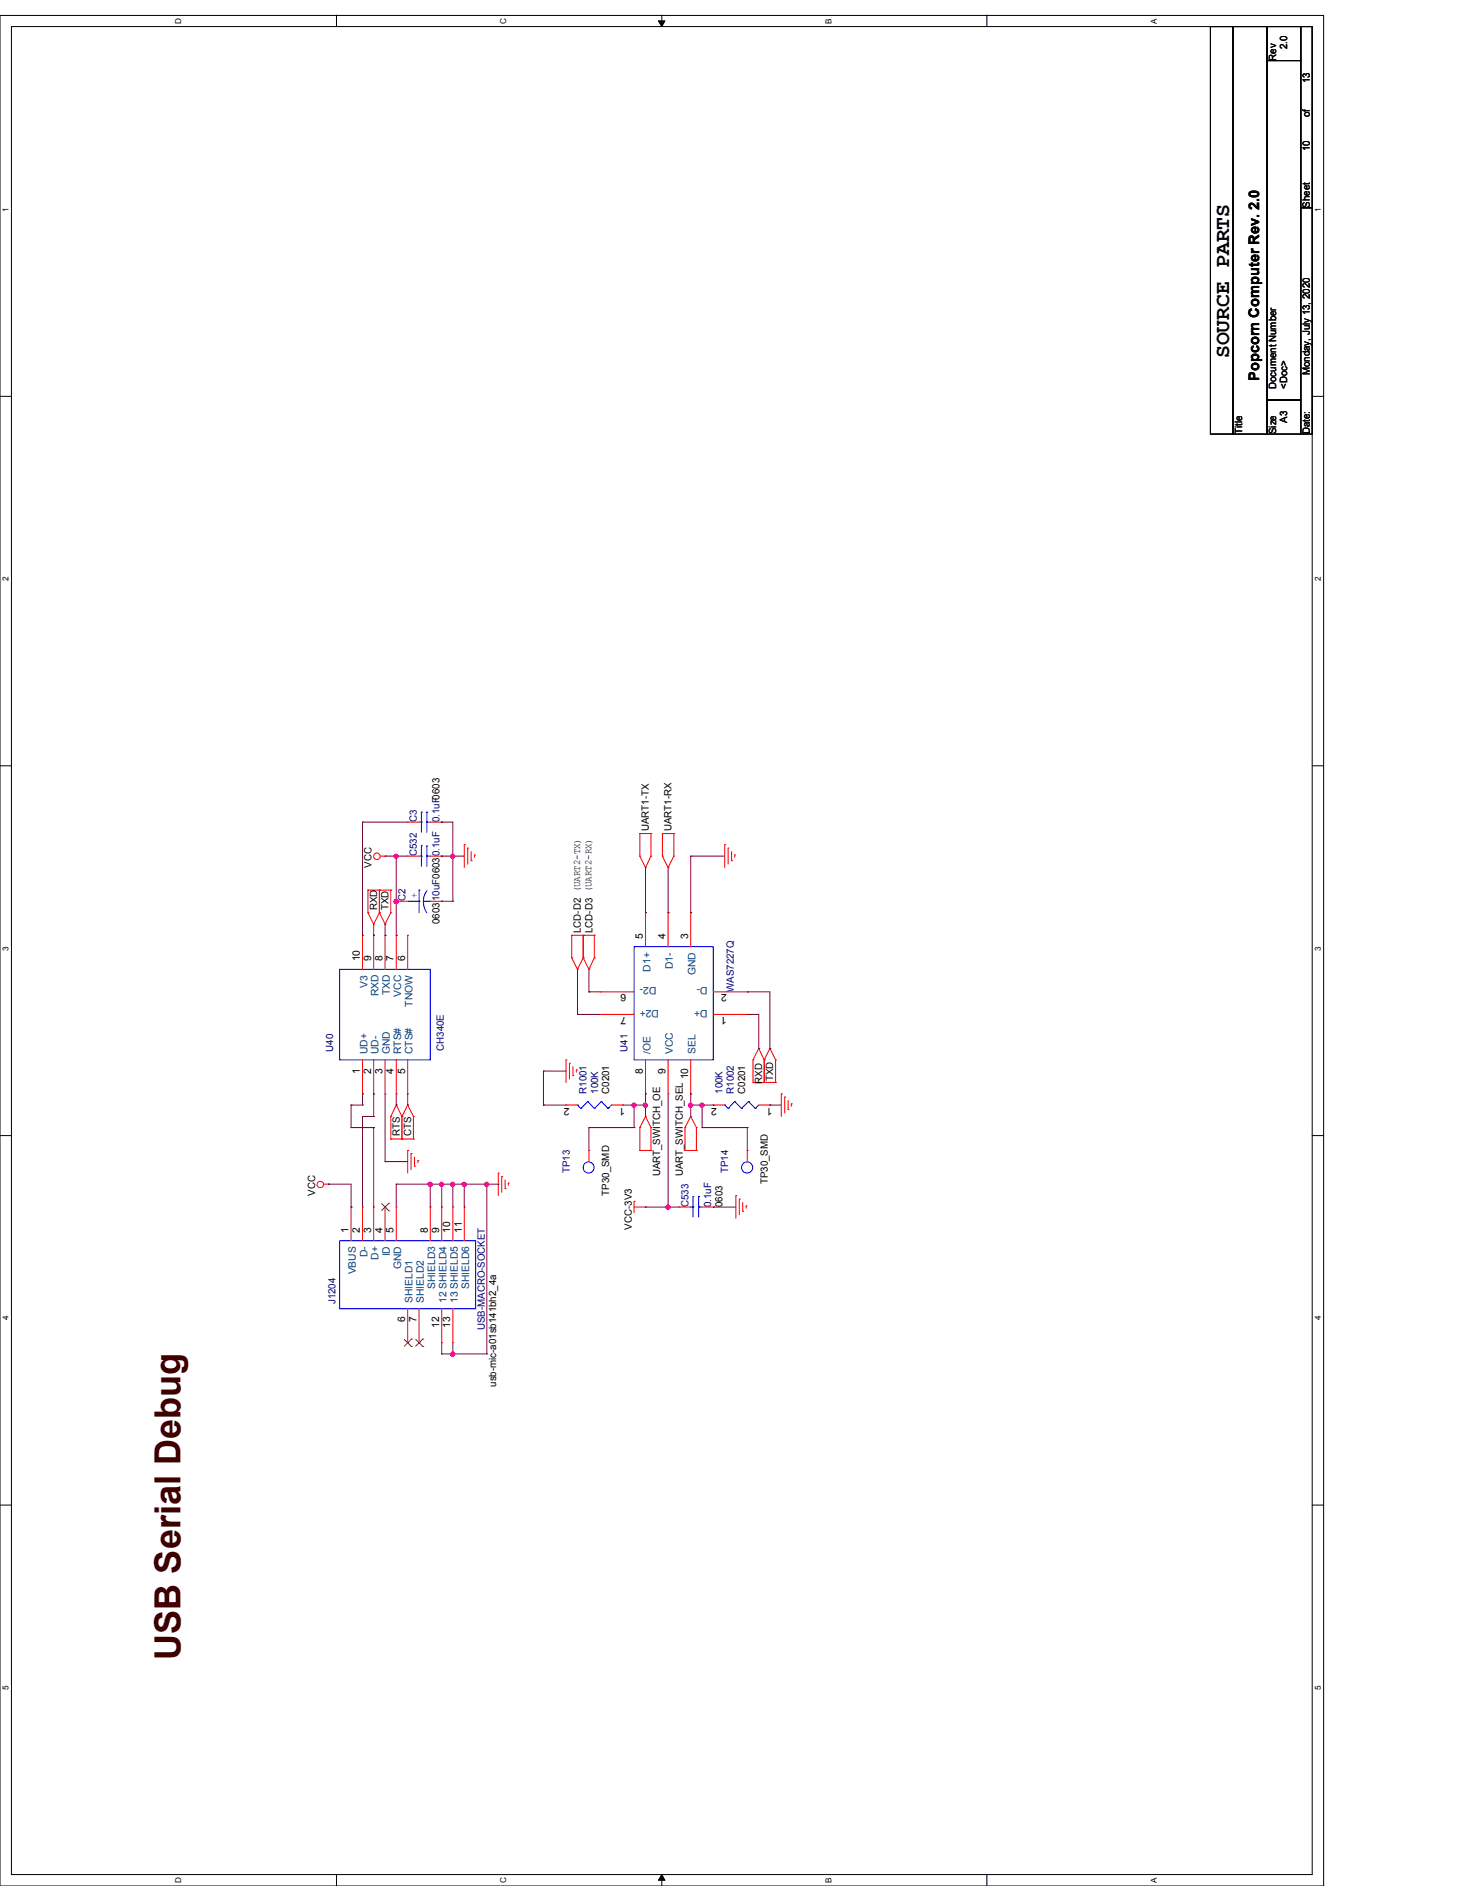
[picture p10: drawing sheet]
<svg xmlns="http://www.w3.org/2000/svg" width="216mm" height="279mm" viewBox="0 0 216 279" stroke-linecap="round" stroke-linejoin="round" font-family="sans-serif">
<path d="M0 2.3h196v277.1h-196zM1.7 3.9h192.6v273.8h-192.6z" fill="none" stroke="#000" stroke-width=".15"/>
<g fill="#fff">
<path d="M.2 249.7h1.3v.7h-1.3z"/>
<path d="M194.5 249.7h1.3v.7h-1.3z"/>
</g>
<path d="M0 223h1.7M194.3 223h1.7" fill="none" stroke="#000" stroke-width=".15"/>
<g fill="#fff">
<path d="M.2 195h1.3v.6h-1.3z"/>
<path d="M194.5 195h1.3v.6h-1.3z"/>
</g>
<path d="M0 168.2h1.7M194.3 168.2h1.7" fill="none" stroke="#000" stroke-width=".15"/>
<g fill="#fff">
<path d="M.2 140.3h1.3v.6h-1.3z"/>
<path d="M194.5 140.3h1.3v.6h-1.3z"/>
</g>
<path d="M0 113.5h1.7M194.3 113.5h1.7" fill="none" stroke="#000" stroke-width=".15"/>
<g fill="#fff">
<path d="M.2 85.5h1.3v.6h-1.3z"/>
<path d="M194.5 85.5h1.3v.6h-1.3z"/>
</g>
<path d="M0 58.7h1.7M194.3 58.7h1.7" fill="none" stroke="#000" stroke-width=".15"/>
<g fill="#fff">
<path d="M.2 30.7h1.3v.7h-1.3z"/>
<path d="M194.5 30.7h1.3v.7h-1.3z"/>
<path d="M25.7 278.1h1.4v.9h-1.4z"/>
<path d="M25.7 2.7h1.4v.8h-1.4z"/>
<path d="M73.9 278.1h1.3v.9h-1.3z"/>
<path d="M73.9 2.7h1.3v.8h-1.3z"/>
</g>
<path d="M49.8 2.2v1.7M49.8 277.7v1.7" fill="none" stroke="#000" stroke-width=".15"/>
<g fill="#fff">
<path d="M122 278.2h1.4v.8h-1.4z"/>
<path d="M122 2.8h1.4v.7h-1.4z"/>
</g>
<path d="M97.5 3.1h1l-.5 .8zM98 2.2v1.7M98 277.7l.5 .9h-1zM98 277.7v1.7" fill="none" stroke="#000" stroke-width=".15"/>
<path d="M97.5 3.1h1l-.5 .8zM98 277.7l.5 .9h-1z" fill="#000"/>
<g fill="#fff">
<path d="M170.2 278.2h1.3v.8h-1.3z"/>
<path d="M170.2 2.8h1.3v.7h-1.3z"/>
</g>
<path d="M146.1 2.2v1.7M179.2 3.9h3.4v60.4h-3.4zM182.6 3.9h5v60.4h-5zM187.6 9h5v50.3h-5zM187.6 3.9h5v5.1h-5zM192.6 3.9h1.7v26.9h-1.7zM192.6 30.8h1.7v33.5h-1.7zM187.6 59.3h5v5h-5zM146.1 277.7v1.7" fill="none" stroke="#000" stroke-width=".15"/>
<g fill="none" stroke="#f00" stroke-width=".15">
<path d="M53.7 138.6h.1M53.7 138.6v5M54.5 135.2h.1M54.5 131.9h.1M54.5 135.2l.8 1.7M54.5 131.9v3.3M54.5 131.9h3.4M55.3 136.9h.1M55.3 138.6h.1M55.3 138.6v5M56.2 131.9h.1M56.2 135.2h.1"/>
<path d="M56.2 131.9v3.3M56.2 135.2l-.9 1.7M56.2 135.2l.8 1.7M56.3 126.8h.7M57 136.9h.1M57 126.8h.1M57 138.6h.1M57 138.6v5M57.9 131.9h.1M57.9 135.2h.1M57.9 131.9v3.3M57.9 135.2l-.9 1.7"/>
<path d="M58.7 133.5h.1M58.7 138.6h.1M58.7 133.5h1.7M58.7 138.6v5M60.4 126.8h.1M60.4 121.8h.1M60.4 138.6h.1M60.4 138.6v5M60.4 126.8h1.7M60.4 121.8h1.7M63.7 126.8h1.7M63.7 133.5h1.7"/>
<path d="M63.7 121.8h1.7M65.4 133.5h.1M65.4 126.8h.1M65.4 121.8h.1M68.7 125.1h.1M68.7 125.1v3.4M69.3 125.6h.1M69.3 125.6v2.4M69.8 127.5h.1M69.8 126.2v1.3M70.3 126.7h.1M70.3 126.7v.3"/>
<path d="M84.7 138.6h.1M84.7 138.6v3.3M84.7 138.6h3.3M86.4 138.6h.1M86.4 138.6v3.3M88 138.6h.1M88 138.6v3.3M94.7 126.8h.1M94.7 123.5h.1M94.7 126.8l.9 1.7M94.7 123.5v3.3M94.7 123.5h1.7"/>
<path d="M95.6 128.5h.1M95.6 135.2h.1M95.6 135.2v5.1M96.4 123.5h.1M96.4 126.8h.1M96.4 123.5v3.3M96.4 126.8l-.8 1.7M98.1 126.8h.1M98.1 123.5h.1M98.1 123.5h1.7M98.1 126.8l.8 1.7M98.1 123.5v3.3"/>
<path d="M98.9 128.5h.1M98.9 135.2h.1M98.9 135.2v5.1M99.8 123.5h.1M99.8 126.8h.1M99.8 123.5v3.3M99.8 126.8l-.9 1.7M102.3 135.2h.1M102.3 135.2v5.1M107.3 125.1h.1M107.3 125.1v3.4M107.8 125.6h.1"/>
<path d="M107.8 125.6v2.4M108.3 127.5h.1M108.3 126.2v1.3M108.8 126.7h.1M108.8 126.7v.3M53.7 157v5.1M55.3 157v5.1M57 157v5.1M58.7 157v5.1M60.4 157v5.1M83.8 157h.1M83.8 157v3.4"/>
<path d="M84.3 157.5h.1M84.3 157.5v2.4M84.7 141.9h.1M84.7 141.9l.8 1.7M84.8 159.3h.1M84.8 158v1.3M85.3 158.5h.1M85.3 158.5v.3M85.5 143.6h.1M86.4 141.9h.1M86.4 141.9l-.9 1.7M86.4 141.9l.8 1.7"/>
<path d="M87.2 143.6h.1M88 141.9h.1M88 141.9l-.8 1.7M88.9 150.3h.1M88.9 146.9h.1M88.9 150.3h5M88.9 146.9h5M95.6 157v5.1M98.9 157v5.1M102.3 157v5.1M105.6 150.3h5.1M105.6 146.9h5.1"/>
<path d="M110.7 150.3h.1M110.7 146.9h.1M111.5 157h.1M111.5 157v3.4M112.4 155.3h.1M112.4 155.3l-.9 1.7M112.4 155.3l.8 1.7M113.2 157h.1M113.2 157v3.4M114 155.3h.1M114 155.3l-.8 1.7M114 155.3l.9 1.7"/>
<path d="M114.9 157h.1M114.9 157v3.4M48 175.4h.6M48.6 175.4h.1M52 178.8h.1M52 178.8v5M53.7 178.8h.1M53.7 162.1h.1M53.7 178.8v5M55.3 178.8h.1M55.3 162.1h.1M55.3 178.8v5"/>
<path d="M57 178.8h.1M57 162.1h.1M57 178.8v5M57.9 165.4h.1M57.9 168.7h.1M57.9 165.4v3.3M57.9 168.7h3.3M58.7 163.7h.1M58.7 178.8h.1M58.7 162.1h.1M58.7 163.7l-.8 1.7M58.7 163.7l.8 1.7"/>
<path d="M58.7 178.8v5M59.5 168.7h.1M59.5 165.4h.1M59.5 165.4v3.3M60.4 163.7h.1M60.4 170.4h.1M60.4 162.1h.1M60.4 163.7l-.9 1.7M60.4 163.7l.8 1.7M60.4 170.4v3.4M60.9 170.9h.1M60.9 170.9v2.4"/>
<path d="M61.2 168.7h.1M61.2 165.4h.1M61.2 165.4v3.3M61.4 172.8h.1M61.4 171.4v1.4M61.9 171.9h.1M61.9 171.9v.4M63.7 178.8h.1M63.7 178.8v5M65.4 178.8h.1M65.4 178.8v5M67.1 178.8h.1"/>
<path d="M67.1 178.8v5M68.7 178.8h.1M68.7 178.8v5M73.8 173.8h.1M73.8 173.8v3.3M74.3 174.3h.1M74.3 174.3v2.3M74.8 176.1h.1M74.8 174.8v1.3M75.3 175.3h.1M75.3 175.3v.3M83.8 163.7h.1"/>
<path d="M83.8 163.7h1.7M87.2 170.4h.1M87.2 170.4v1.7M90.6 163.7h1.6M92.2 163.7h.1M93.9 178h.1M93.9 178.8h1.7M93.9 178v1.6M94.7 167h.1M94.7 170.4h.1M94.7 167v3.4M94.7 170.4h1.7"/>
<path d="M95.6 165.4h.1M95.6 178.8h.1M95.6 162.1h.1M95.6 165.4l-.9 1.6M95.6 165.4l.8 1.6M96.4 167h.1M96.4 170.4h.1M96.4 167v3.4M98.9 162.1h.1M100.6 178.8h.1M100.6 178.8h1.7M101.4 167h.1"/>
<path d="M101.4 170.4h.1M101.4 170.4h1.7M101.4 167v3.4M102.3 165.4h.1M102.3 162.1h.1M102.3 165.4l-.9 1.6M102.3 165.4l.8 1.6M103.1 167h.1M103.1 170.4h.1M103.1 167v3.4M104 178.8h1.6M105.6 163.7h.1"/>
<path d="M105.6 178.8h.1M105.6 163.7h1.7M109 177.1h.1M109 177.1v3.4M109.5 177.6h.1M109.5 177.6v2.4M110 179.5h.1M110 178.1v1.4M110.5 178.6h.1M110.5 178.6v.4M110.7 170.4h.1M110.7 170.4v1.7"/>
<path d="M111.5 160.4h.1M111.5 160.4h3.4M112.4 163.7h1.6M113.2 160.4h.1M114 163.7h.1M114.9 160.4h.1M115.7 162.1h.1M115.7 162.1v3.3M116.2 162.5h.1M116.2 162.5v2.4M116.7 164.4h.1M116.7 163v1.4"/>
<path d="M117.2 163.5h.1M117.2 163.5v.4M60.4 198.9h.1M60.4 193.9v5M62.1 198.9h.1M62.1 193.9v5M65.4 198.9h.1M65.4 193.9v5M67.1 198.9h.1M67.1 193.9v5"/>
<circle cx="55.8" cy="126.9" r=".49"/>
<circle cx="47.4" cy="175.5" r=".48"/>
</g>
<g fill="none" stroke="#00f" stroke-width=".15">
<path d="M60.4 133.5h1.7M62.1 131.9h.1M62.1 133.5h.1M62.1 131.9v3.3M62.1 126.8h.3M62.1 121.8h.3M62.4 126.8h.1M62.4 125.3h.1M62.4 121.8h.1M62.4 120.3h.1M62.4 120.3v3M62.4 125.3v3.1"/>
<path d="M62.7 133.5l.1 .8 .4 .9M62.7 133.5h1M63.2 125.3h.1M63.2 126.8h.1M63.2 120.3h.1M63.2 121.8h.1M63.2 126.8h.5M63.2 120.3v3M63.2 125.3v3.1M63.2 121.8h.5M63.2 132a2.36 2.36 0 0 0-.5 1.5M63.7 133.5h.1"/>
<path d="M50.3 143.6h13.4v13.4h-13.4zM93.9 140.3h11.7v16.7h-11.7zM85.5 163.7h.1M85.5 163.7l.5 .5M86 164.2h.1M87 163.2h.1M87 163.2l1 1M87 163.2l-1 1M88 164.2h.1M89 163.2h.1M89 163.2l1 1M89 163.2l-1 1"/>
<path d="M90 164.2h.1M90.6 163.7l-.6 .5M102.3 178.8h.3M102.6 178.8h.1M102.6 177.3h.1M102.6 177.3v3M103.5 177.3h.1M103.5 178.8h.1M103.5 178.8h.5M103.5 177.3v3M107.3 163.7h.1M107.3 163.7l.5 .5"/>
<path d="M107.8 164.2h.1M108.8 163.2h.1M108.8 163.2l1 1M108.8 163.2l-1 1M109.8 164.2h.1M110.8 163.2h.1M110.8 163.2l1 1M110.8 163.2l-1 1M111.8 164.2h.1M112.4 163.7l-.6 .5M50.3 183.8h20.1v10.1h-20.1z"/>
<circle cx="87.2" cy="172.9" r=".82"/>
<circle cx="110.6" cy="173" r=".83"/>
</g>
<path d="M56.5 178.3l1.1 1.1M57.6 178.3h.1M57.6 179.4h.1M57.6 178.3l-1.1 1M59.9 198.4l1 1.1M60.9 198.4h.1M60.9 199.5h.1M60.9 198.4l-1 1M61.6 198.4l1 1.1M62.6 198.4h.1M62.6 199.5h.1M62.6 198.4l-1 1" fill="none" stroke="#804000" stroke-width=".15"/>
<path d="M58.7 133.5h.1M58.7 126.8v6.7" fill="none" stroke="#800040" stroke-width=".15"/>
<circle cx="58.6" cy="133.5" r=".32" fill="#f0f"/>
<circle cx="58.6" cy="133.5" r=".32" fill="none" stroke="#f0f" stroke-width=".15"/>
<path d="M58.7 138.6h.1M58.7 126.8h.1M58.7 133.5v5.1M58.7 126.8h1.7" fill="none" stroke="#800040" stroke-width=".15"/>
<circle cx="58.6" cy="126.9" r=".32" fill="#f0f"/>
<circle cx="58.6" cy="126.9" r=".32" fill="none" stroke="#f0f" stroke-width=".15"/>
<path d="M53.7 121.8h.1M53.7 138.6h.1M53.7 121.8h6.7M53.7 121.8v16.8M65.4 126.8h.1M65.4 121.8h.1M65.4 133.5h.1M65.4 121.8h1.7v11.7M65.4 126.8h1.7M65.4 133.5h1.7M67.1 133.5h.1M67.1 126.8h.1" fill="none" stroke="#800040" stroke-width=".15"/>
<circle cx="67" cy="126.9" r=".32" fill="#f0f"/>
<circle cx="67" cy="126.9" r=".32" fill="none" stroke="#f0f" stroke-width=".15"/>
<g fill="none" stroke="#800040" stroke-width=".15">
<path d="M55.3 138.6h.1M55.3 136.9v1.7M57 138.6h.1M57 126.8h.1M57 136.9v1.7M57 126.8h1.7M67.1 126.8h.1M67.1 126.8h1.6M95.6 135.2h.1M95.6 128.5v6.7M98.9 135.2h.1M98.9 128.5v6.7"/>
<path d="M102.3 135.2h.1M102.3 126.8h.1M102.3 126.8h5M102.3 126.8v8.4M85.5 150.3h.1M85.5 150.3h3.4M85.5 143.6v6.7M87.2 146.9h.1M87.2 146.9h1.7M87.2 143.6v3.3M110.7 150.3h.1M110.7 146.9h.1"/>
<path d="M110.7 146.9h3.3v8.4M110.7 150.3h1.7v5M112.4 155.3h.1M114 155.3h.1M48.6 175.4h.1M48.6 175.4h3.4v3.4M52 178.8h.1M57 172.1h.1M57 162.1v10M57 172.1h3.4M58.7 163.7h.1M58.7 162.1v1.6"/>
<path d="M60.4 163.7h.1M60.4 162.1v1.6M95.6 163.7h.1M95.6 163.7v1.7M102.3 163.7h.1M102.3 163.7v1.7"/>
</g>
<circle cx="102.3" cy="163.7" r=".32" fill="#f0f"/>
<circle cx="102.3" cy="163.7" r=".32" fill="none" stroke="#f0f" stroke-width=".15"/>
<path d="M98.9 178.8h.1M98.9 162.1v16.7M98.9 178.8h1.7" fill="none" stroke="#800040" stroke-width=".15"/>
<circle cx="98.9" cy="178.8" r=".32" fill="#f0f"/>
<circle cx="98.9" cy="178.8" r=".32" fill="none" stroke="#f0f" stroke-width=".15"/>
<path d="M92.2 163.7h1.7M93.9 163.7h.1M95.6 178.8h.1M95.6 178.8h3.3M105.6 178.8h.1M105.6 178.8h3.4" fill="none" stroke="#800040" stroke-width=".15"/>
<circle cx="93.9" cy="163.7" r=".32" fill="#f0f"/>
<circle cx="93.9" cy="163.7" r=".32" fill="none" stroke="#f0f" stroke-width=".15"/>
<path d="M95.6 162.1h.1M95.6 162.1v1.6" fill="none" stroke="#800040" stroke-width=".15"/>
<circle cx="95.6" cy="163.7" r=".32" fill="#f0f"/>
<circle cx="95.6" cy="163.7" r=".32" fill="none" stroke="#f0f" stroke-width=".15"/>
<path d="M102.3 163.7h1.7M104 163.7h.1" fill="none" stroke="#800040" stroke-width=".15"/>
<circle cx="103.9" cy="163.7" r=".32" fill="#f0f"/>
<circle cx="103.9" cy="163.7" r=".32" fill="none" stroke="#f0f" stroke-width=".15"/>
<g fill="none" stroke="#800040" stroke-width=".15">
<path d="M80.5 158.7h.1M80.5 158.7v5M80.5 158.7h3.3M52 167h.1M52 163.7h.1M52 163.7h1.7M52 167h3.3M52 163.7v3.3M53.7 165.4h.1M53.7 163.7h.1M53.7 162.1h.1M53.7 162.1v1.6"/>
<path d="M53.7 165.4v13.4M53.7 165.4h1.6M55.3 165.4h.1M55.3 162.1h.1M55.3 167h.1M55.3 162.1v3.3M55.3 167v11.8M58.7 175.4h.1M58.7 175.4v3.4M58.7 175.4h5M63.7 175.4h.1M80.5 163.7h.1"/>
<path d="M80.5 163.7h3.3M102.3 162.1h.1M102.3 162.1v1.6M114 163.7h.1M114 163.7h1.7"/>
</g>
<circle cx="63.7" cy="175.5" r=".32" fill="#f0f"/>
<circle cx="63.7" cy="175.5" r=".32" fill="none" stroke="#f0f" stroke-width=".15"/>
<path d="M63.7 175.4h.1M63.7 175.4v3.4M63.7 175.4h1.7M65.4 175.4h.1" fill="none" stroke="#800040" stroke-width=".15"/>
<circle cx="65.4" cy="175.5" r=".32" fill="#f0f"/>
<circle cx="65.4" cy="175.5" r=".32" fill="none" stroke="#f0f" stroke-width=".15"/>
<path d="M65.4 175.4h.1M65.4 175.4v3.4M65.4 175.4h1.7M67.1 175.4h.1M67.1 175.4v3.4" fill="none" stroke="#800040" stroke-width=".15"/>
<circle cx="67" cy="175.5" r=".32" fill="#f0f"/>
<circle cx="67" cy="175.5" r=".32" fill="none" stroke="#f0f" stroke-width=".15"/>
<path d="M67.1 175.4h5M68.7 175.4h.1M68.7 175.4v3.4M72.1 175.4h.1" fill="none" stroke="#800040" stroke-width=".15"/>
<circle cx="68.7" cy="175.5" r=".32" fill="#f0f"/>
<circle cx="68.7" cy="175.5" r=".32" fill="none" stroke="#f0f" stroke-width=".15"/>
<path d="M72.1 175.4h.1M72.1 175.4v25.2M65.4 198.9v1.7M65.4 200.6h.1M65.4 200.6h1.7M67.1 200.6h.1" fill="none" stroke="#800040" stroke-width=".15"/>
<circle cx="72.1" cy="175.5" r=".32" fill="#f0f"/>
<circle cx="72.1" cy="175.5" r=".32" fill="none" stroke="#f0f" stroke-width=".15"/>
<path d="M72.1 175.4h1.7M73.8 175.4h.1M67.1 198.9v1.7M67.1 200.6h.1M67.1 200.6h5M72.1 200.6h.1" fill="none" stroke="#800040" stroke-width=".15"/>
<circle cx="67" cy="200.6" r=".32" fill="#f0f"/>
<circle cx="67" cy="200.6" r=".32" fill="none" stroke="#f0f" stroke-width=".15"/>
<g fill="none" stroke="#800040" stroke-width=".15">
<path d="M87.2 167h.1M87.2 167v3.4M87.2 167h6.7M93.9 167h.1M93.9 163.7h.1M93.9 163.7v3.3M93.9 163.7h1.7M95.6 163.7h.1M104 167h.1M104 167h6.7M105.6 163.7h.1M105.6 163.7h-1.6v3.3"/>
<path d="M110.7 167h.1M110.7 167v3.4"/>
</g>
<circle cx="58.6" cy="133.5" r=".32" fill="#f0f"/>
<circle cx="58.6" cy="133.5" r=".32" fill="none" stroke="#f0f" stroke-width=".15"/>
<circle cx="58.6" cy="126.9" r=".32" fill="#f0f"/>
<circle cx="58.6" cy="126.9" r=".32" fill="none" stroke="#f0f" stroke-width=".15"/>
<circle cx="67" cy="126.9" r=".32" fill="#f0f"/>
<circle cx="67" cy="126.9" r=".32" fill="none" stroke="#f0f" stroke-width=".15"/>
<circle cx="102.3" cy="163.7" r=".32" fill="#f0f"/>
<circle cx="102.3" cy="163.7" r=".32" fill="none" stroke="#f0f" stroke-width=".15"/>
<circle cx="98.9" cy="178.8" r=".32" fill="#f0f"/>
<circle cx="98.9" cy="178.8" r=".32" fill="none" stroke="#f0f" stroke-width=".15"/>
<circle cx="93.9" cy="163.7" r=".32" fill="#f0f"/>
<circle cx="93.9" cy="163.7" r=".32" fill="none" stroke="#f0f" stroke-width=".15"/>
<circle cx="95.6" cy="163.7" r=".32" fill="#f0f"/>
<circle cx="95.6" cy="163.7" r=".32" fill="none" stroke="#f0f" stroke-width=".15"/>
<circle cx="103.9" cy="163.7" r=".32" fill="#f0f"/>
<circle cx="103.9" cy="163.7" r=".32" fill="none" stroke="#f0f" stroke-width=".15"/>
<circle cx="63.7" cy="175.5" r=".32" fill="#f0f"/>
<circle cx="63.7" cy="175.5" r=".32" fill="none" stroke="#f0f" stroke-width=".15"/>
<circle cx="65.4" cy="175.5" r=".32" fill="#f0f"/>
<circle cx="65.4" cy="175.5" r=".32" fill="none" stroke="#f0f" stroke-width=".15"/>
<circle cx="67" cy="175.5" r=".32" fill="#f0f"/>
<circle cx="67" cy="175.5" r=".32" fill="none" stroke="#f0f" stroke-width=".15"/>
<circle cx="68.7" cy="175.5" r=".32" fill="#f0f"/>
<circle cx="68.7" cy="175.5" r=".32" fill="none" stroke="#f0f" stroke-width=".15"/>
<circle cx="72.1" cy="175.5" r=".32" fill="#f0f"/>
<circle cx="72.1" cy="175.5" r=".32" fill="none" stroke="#f0f" stroke-width=".15"/>
<circle cx="67" cy="200.6" r=".32" fill="#f0f"/>
<circle cx="67" cy="200.6" r=".32" fill="none" stroke="#f0f" stroke-width=".15"/>
<text font-size="5.3" fill="#400000" x="26.7" y="245.9" transform="rotate(-90 26.7 245.9)">USB Serial Debug</text>
<text font-size="3.2" x="182" y="53.1" transform="rotate(-90 182 53.1)">SOURCE PARTS</text>
<text font-size="2.2" x="186.4" y="56.4" transform="rotate(-90 186.4 56.4)">Popcorn Computer Rev. 2.0</text>
<g font-size="1.5">
<text x="189" y="9" transform="rotate(-90 189 9)">Rev</text>
<text x="190.6" y="7.3" transform="rotate(-90 190.6 7.3)">2.0</text>
<text x="194" y="12.3" transform="rotate(-90 194 12.3)">13</text>
<text x="194" y="17.4" transform="rotate(-90 194 17.4)">of</text>
<text x="194" y="22.4" transform="rotate(-90 194 22.4)">10</text>
<text x="194" y="30.8" transform="rotate(-90 194 30.8)">Sheet</text>
<text x="189" y="57.6" transform="rotate(-90 189 57.6)">Document Number</text>
<text x="190.6" y="57.6" transform="rotate(-90 190.6 57.6)">&lt;Doc&gt;</text>
<text x="194" y="55.6" transform="rotate(-90 194 55.6)">Monday, July 13, 2020</text>
<text x="183.9" y="64.3" transform="rotate(-90 183.9 64.3)">Title</text>
<text x="189" y="64.3" transform="rotate(-90 189 64.3)">Size</text>
<text x="190.6" y="62.6" transform="rotate(-90 190.6 62.6)">A3</text>
<text x="194" y="64.3" transform="rotate(-90 194 64.3)">Date:</text>
<text x="96.1" y="123.1" transform="rotate(-90 96.1 123.1)">UART1-TX</text>
<text x="99.4" y="123.1" transform="rotate(-90 99.4 123.1)">UART1-RX</text>
<text x="55" y="128.5" transform="rotate(-90 55 128.5)">VCC</text>
<text x="55.8" y="134.9" transform="rotate(-90 55.8 134.9)">RXD</text>
<text x="57.5" y="134.9" transform="rotate(-90 57.5 134.9)">TXD</text>
<text x="65.1" y="136.9" transform="rotate(-90 65.1 136.9)">060310uF06030.1uF</text>
<text x="53.3" y="142.4" transform="rotate(-90 53.3 142.4)">10</text>
<text x="54.9" y="142.4" transform="rotate(-90 54.9 142.4)">9</text>
<text x="56.6" y="142.4" transform="rotate(-90 56.6 142.4)">8</text>
<text x="58.3" y="142.4" transform="rotate(-90 58.3 142.4)">7</text>
<text x="60" y="142.4" transform="rotate(-90 60 142.4)">6</text>
<text x="86" y="138.2" transform="rotate(-90 86 138.2)">LCD-D2 (UART2-TX)</text>
<text x="87.7" y="138.2" transform="rotate(-90 87.7 138.2)">LCD-D3 (UART2-RX)</text>
<text x="95.2" y="139.1" transform="rotate(-90 95.2 139.1)">5</text>
<text x="98.6" y="139.1" transform="rotate(-90 98.6 139.1)">4</text>
<text x="101.9" y="139.1" transform="rotate(-90 101.9 139.1)">3</text>
<text x="92.7" y="147.3" transform="rotate(-180 92.7 147.3)">6</text>
<text x="107.7" y="147.3" transform="rotate(-180 107.7 147.3)">2</text>
<text x="92.7" y="150.7" transform="rotate(-180 92.7 150.7)">7</text>
<text x="107.7" y="150.7" transform="rotate(-180 107.7 150.7)">1</text>
<text x="53.3" y="159" transform="rotate(-90 53.3 159)">1</text>
<text x="54.9" y="159" transform="rotate(-90 54.9 159)">2</text>
<text x="56.6" y="159" transform="rotate(-90 56.6 159)">3</text>
<text x="58.3" y="159" transform="rotate(-90 58.3 159)">4</text>
<text x="60" y="159" transform="rotate(-90 60 159)">5</text>
<text x="95.2" y="159" transform="rotate(-90 95.2 159)">8</text>
<text x="98.6" y="159" transform="rotate(-90 98.6 159)">9</text>
<text x="101.9" y="159.9" transform="rotate(-90 101.9 159.9)">10</text>
<text x="112.9" y="160.5" transform="rotate(-90 112.9 160.5)">RXD</text>
<text x="114.5" y="160.2" transform="rotate(-90 114.5 160.2)">TXD</text>
<text x="84.3" y="164.1" transform="rotate(-180 84.3 164.1)">2</text>
<text x="90.2" y="162.1" transform="rotate(-90 90.2 162.1)">C0201</text>
<text x="92.6" y="164.1" transform="rotate(-180 92.6 164.1)">1</text>
<text x="106.1" y="164.1" transform="rotate(-180 106.1 164.1)">2</text>
<text x="110.3" y="162.1" transform="rotate(-90 110.3 162.1)">C0201</text>
<text x="114.4" y="164.1" transform="rotate(-180 114.4 164.1)">1</text>
<text x="59.2" y="168.2" transform="rotate(-90 59.2 168.2)">RTS</text>
<text x="60.9" y="168.2" transform="rotate(-90 60.9 168.2)">CTS</text>
<text x="46.7" y="177.1" transform="rotate(-90 46.7 177.1)">VCC</text>
<text x="90.2" y="177.1" transform="rotate(-90 90.2 177.1)">TP30_SMD</text>
<text x="97.7" y="174.3" transform="rotate(-90 97.7 174.3)">UART_SWITCH_OE</text>
<text x="101.1" y="174.3" transform="rotate(-90 101.1 174.3)">UART_SWITCH_SEL</text>
<text x="107" y="178.8" transform="rotate(-90 107 178.8)">0603</text>
<text x="113.7" y="175.4" transform="rotate(-90 113.7 175.4)">TP30_SMD</text>
<text x="51.6" y="182.6" transform="rotate(-90 51.6 182.6)">1</text>
<text x="53.3" y="182.6" transform="rotate(-90 53.3 182.6)">2</text>
<text x="54.9" y="182.6" transform="rotate(-90 54.9 182.6)">3</text>
<text x="56.6" y="182.6" transform="rotate(-90 56.6 182.6)">4</text>
<text x="58.3" y="182.6" transform="rotate(-90 58.3 182.6)">5</text>
<text x="63.3" y="182.6" transform="rotate(-90 63.3 182.6)">8</text>
<text x="65" y="182.6" transform="rotate(-90 65 182.6)">9</text>
<text x="66.7" y="182.6" transform="rotate(-90 66.7 182.6)">10</text>
<text x="68.4" y="182.6" transform="rotate(-90 68.4 182.6)">11</text>
<text x="93.6" y="182.2" transform="rotate(-90 93.6 182.2)">VCC-3V3</text>
<text x="60" y="195.9" transform="rotate(-90 60 195.9)">6</text>
<text x="61.7" y="195.9" transform="rotate(-90 61.7 195.9)">7</text>
<text x="65" y="196.8" transform="rotate(-90 65 196.8)">12</text>
<text x="66.7" y="196.8" transform="rotate(-90 66.7 196.8)">13</text>
<text x="73.4" y="205.4" transform="rotate(-90 73.4 205.4)">usb-mic-a01sb141bh2_4a</text>
</g>
<g font-size="1.5" fill="#000080">
<text x="61.7" y="121.8" transform="rotate(-90 61.7 121.8)">C3</text>
<text x="65.1" y="121.8" transform="rotate(-90 65.1 121.8)">0.1uF0603</text>
<text x="61.7" y="126.8" transform="rotate(-90 61.7 126.8)">C532</text>
<text x="60" y="133.5" transform="rotate(-90 60 133.5)">C2</text>
<text x="108.7" y="146.9" transform="rotate(-90 108.7 146.9)">WAS7227Q</text>
<text x="49.3" y="155.8" transform="rotate(-90 49.3 155.8)">U40</text>
<text x="65.7" y="155.7" transform="rotate(-90 65.7 155.7)">CH340E</text>
<text x="92.9" y="155.8" transform="rotate(-90 92.9 155.8)">U41</text>
<text x="86.9" y="162.1" transform="rotate(-90 86.9 162.1)">R1001</text>
<text x="88.6" y="162.1" transform="rotate(-90 88.6 162.1)">100K</text>
<text x="107" y="162.1" transform="rotate(-90 107 162.1)">100K</text>
<text x="108.7" y="162.1" transform="rotate(-90 108.7 162.1)">R1002</text>
<text x="84.4" y="173.8" transform="rotate(-90 84.4 173.8)">TP13</text>
<text x="107.8" y="173.8" transform="rotate(-90 107.8 173.8)">TP14</text>
<text x="101.9" y="178.8" transform="rotate(-90 101.9 178.8)">C533</text>
<text x="105.3" y="178.8" transform="rotate(-90 105.3 178.8)">0.1uF</text>
<text x="49.7" y="193.2" transform="rotate(-90 49.7 193.2)">J1204</text>
<text x="71.8" y="197.1" transform="rotate(-90 71.8 197.1)">USB-MACRO-SOCKET</text>
</g>
<text font-size="1.5" fill="#00f" x="61.8" y="133.1" transform="rotate(-90 61.8 133.1)">+</text>
<g font-size="1.5" fill="#004080">
<text x="96.3" y="143.9" transform="rotate(-90 96.3 143.9)">D1+</text>
<text x="99.7" y="143.6" transform="rotate(-90 99.7 143.6)">D1-</text>
<text x="54.4" y="146.3" transform="rotate(-90 54.4 146.3)">V3</text>
<text x="56" y="147.6" transform="rotate(-90 56 147.6)">RXD</text>
<text x="57.7" y="147.4" transform="rotate(-90 57.7 147.4)">TXD</text>
<text x="59.4" y="147.7" transform="rotate(-90 59.4 147.7)">VCC</text>
<text x="61.1" y="149.1" transform="rotate(-90 61.1 149.1)">TNOW</text>
<text x="97.2" y="146.2" transform="rotate(-180 97.2 146.2)">D2-</text>
<text x="97.6" y="149.6" transform="rotate(-180 97.6 149.6)">D2+</text>
<text x="103" y="144.5" transform="rotate(-90 103 144.5)">GND</text>
<text x="104.8" y="149.6" transform="rotate(-180 104.8 149.6)">D+</text>
<text x="104.8" y="146.2" transform="rotate(-180 104.8 146.2)">D-</text>
<text x="54.4" y="156.2" transform="rotate(-90 54.4 156.2)">UD+</text>
<text x="56" y="156.2" transform="rotate(-90 56 156.2)">UD-</text>
<text x="57.7" y="156.2" transform="rotate(-90 57.7 156.2)">GND</text>
<text x="59.4" y="156.2" transform="rotate(-90 59.4 156.2)">RTS#</text>
<text x="61.1" y="156.2" transform="rotate(-90 61.1 156.2)">CTS#</text>
<text x="96.3" y="156.2" transform="rotate(-90 96.3 156.2)">/OE</text>
<text x="99.7" y="156.2" transform="rotate(-90 99.7 156.2)">VCC</text>
<text x="103" y="156.2" transform="rotate(-90 103 156.2)">SEL</text>
<text x="52.7" y="188.8" transform="rotate(-90 52.7 188.8)">VBUS</text>
<text x="54.4" y="186.3" transform="rotate(-90 54.4 186.3)">D-</text>
<text x="56" y="186.6" transform="rotate(-90 56 186.6)">D+</text>
<text x="57.7" y="186.1" transform="rotate(-90 57.7 186.1)">ID</text>
<text x="59.4" y="188" transform="rotate(-90 59.4 188)">GND</text>
<text x="64.4" y="191" transform="rotate(-90 64.4 191)">SHIELD3</text>
<text x="69.5" y="191" transform="rotate(-90 69.5 191)">SHIELD6</text>
<text x="61.1" y="193" transform="rotate(-90 61.1 193)">SHIELD1</text>
<text x="62.8" y="193" transform="rotate(-90 62.8 193)">SHIELD2</text>
<text x="66.1" y="193" transform="rotate(-90 66.1 193)">12 SHIELD4</text>
<text x="67.8" y="193" transform="rotate(-90 67.8 193)">13 SHIELD5</text>
</g>
<g font-size="1.2">
<text x="26.8" y="3.5" transform="rotate(-90 26.8 3.5)">D</text>
<text x="75" y="3.5" transform="rotate(-90 75 3.5)">C</text>
<text x="123.1" y="3.5" transform="rotate(-90 123.1 3.5)">B</text>
<text x="171.3" y="3.5" transform="rotate(-90 171.3 3.5)">A</text>
<text x="1.3" y="31.4" transform="rotate(-90 1.3 31.4)">1</text>
<text x="195.6" y="31.4" transform="rotate(-90 195.6 31.4)">1</text>
<text x="1.3" y="86.1" transform="rotate(-90 1.3 86.1)">2</text>
<text x="195.6" y="86.1" transform="rotate(-90 195.6 86.1)">2</text>
<text x="1.3" y="140.9" transform="rotate(-90 1.3 140.9)">3</text>
<text x="195.6" y="140.9" transform="rotate(-90 195.6 140.9)">3</text>
<text x="1.3" y="195.6" transform="rotate(-90 1.3 195.6)">4</text>
<text x="195.6" y="195.6" transform="rotate(-90 195.6 195.6)">4</text>
<text x="1.3" y="250.4" transform="rotate(-90 1.3 250.4)">5</text>
<text x="195.6" y="250.4" transform="rotate(-90 195.6 250.4)">5</text>
<text x="26.8" y="279" transform="rotate(-90 26.8 279)">D</text>
<text x="75" y="279" transform="rotate(-90 75 279)">C</text>
<text x="123.1" y="279" transform="rotate(-90 123.1 279)">B</text>
<text x="171.3" y="279" transform="rotate(-90 171.3 279)">A</text>
</g>
</svg>
